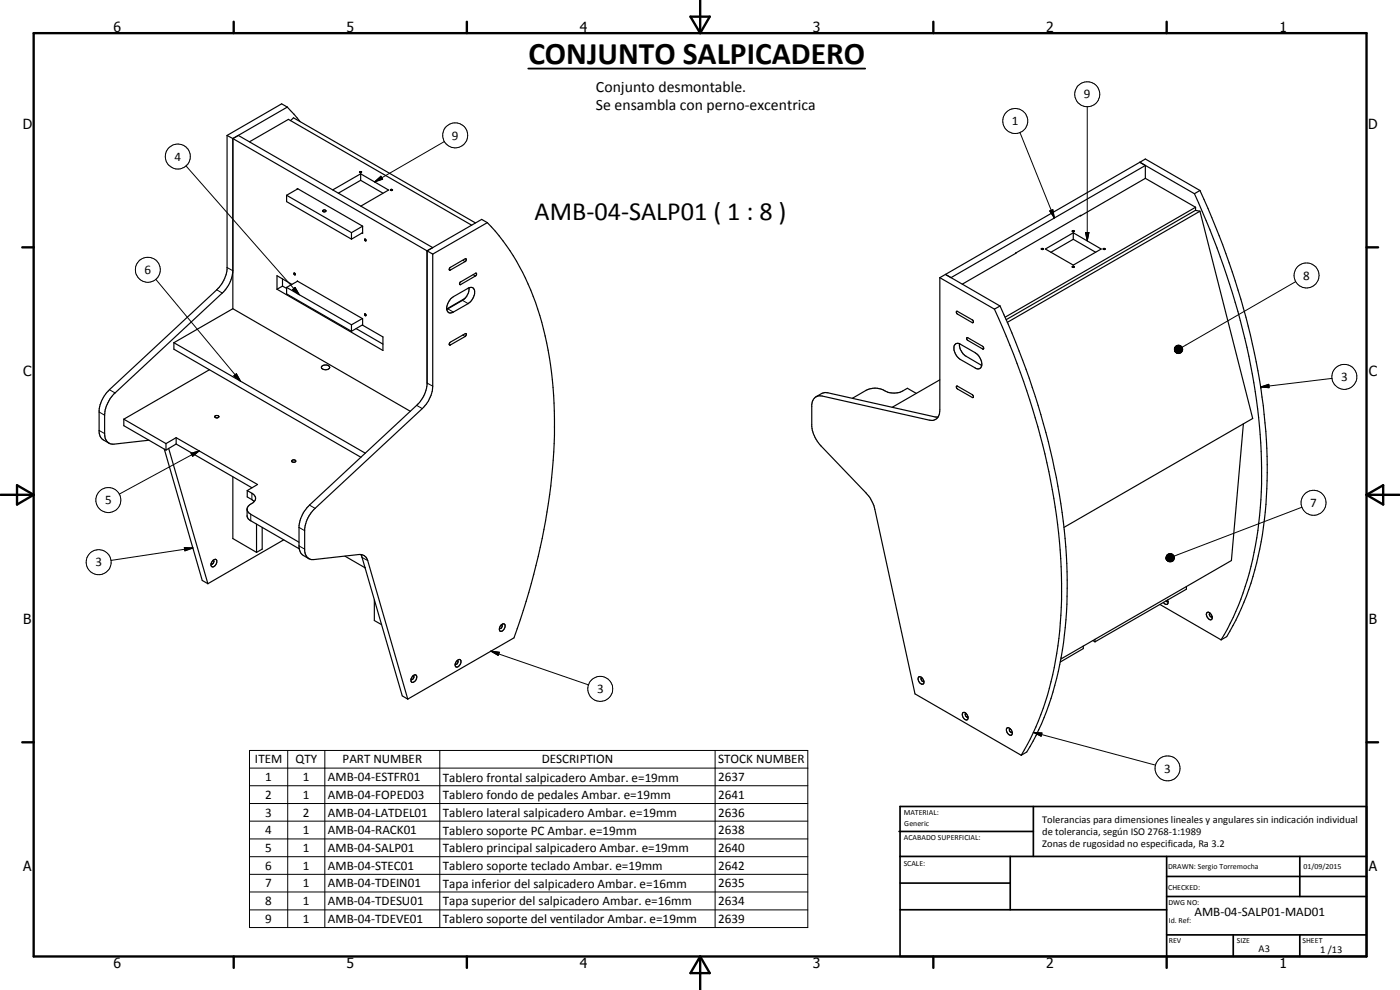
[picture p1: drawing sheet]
<svg xmlns="http://www.w3.org/2000/svg" width="420mm" height="297mm" viewBox="0 0 420 297" stroke-linecap="round" stroke-linejoin="round" font-family="sans-serif">
<g fill="none" stroke="#000" stroke-width=".35">
<path d="M86.2 32.1l-16.3 9.5M86.2 32.1l-1.7-.9-16.4 9.4M86.2 32.1l3.9 4.4M87.2 36.2l.9-.9 54.6 31.6M68.1 40.6v40.2a10.2 10.2 0 0 1-3 6.2l-32.3 29.9a10.2 10.2 0 0 0-3.1 6.2v6.5l.3 1.3a4.5 4.5 0 0 0 2.7 2.1M68.1 40.6l1.8 1M69.9 41.6v51M69.9 41.6l1.6-1 58.4 33.7M69.9 41.6l58.3 33.7M74.9 42.5l11.7-6.7 55 31.8M86 58.6v1.9l19.5 11.3M86 58.6l19.5 11.2"/>
<path d="M89.2 56.8v-.2l19.6 11.3M89.4 56.6l-3.4 2M107.9 51.6h.6l-.2 .2zM108.2 52.2l-8.3 4.8M108.2 54.1l-6.7 3.9M108.2 52.2v1.9M108.2 52.2l8.4 4.8-8.3 4.8M108.2 54.1l6.7 3.9M117.2 57l.3-.2 .3 .3-.3 .1zM342.1 48.7l1.6-1 16.4 9.4M342.1 48.7l16.4 9.4M342.1 48.7l1.6 1"/>
<path d="M342.1 48.7l-58.4 33.6M343.7 49.7v3.8M343.7 49.7l-58.3 33.6-1.7-1M343.7 53.5l-19.5 11.2M343.7 53.5l15.1 8.7M358.5 58.1a211.6 211.6 0 0 1 19.9 74.8 112 112 0 0 1-6.7 48.8l-3.3 7-1.9 3.3M360.1 57.1a211.3 211.3 0 0 1 20.1 77.4 110.7 110.7 0 0 1-6.1 44.3l-2.3 5.5-2.7 5.1-.9 1.6-1.7 1M360.1 57.1l-1.6 1M96.8 63.2a.46 .46 0 0 1 .6-.3 .46 .46 0 0 1 .3 .6h-.6zM105.5 69.8v2M108.8 67.9v2.1l-.1-.1M108.8 69.8l-3.3 2"/>
<path d="M108.8 67.9l-3.3 1.9M109.4 71.8a.26 .26 0 0 1 .4 .1 .26 .26 0 0 1-.2 .4zM109.5 71.7v.1M128.2 75.3v40.1a9.9 9.9 0 0 1-3.2 6.2l-32.1 30a10.5 10.5 0 0 0-3.2 6.1l.1 7M128.2 75.3l1.7 .9M129.9 76.2v39.7a10.1 10.1 0 0 1-3.2 6.7l-32.1 29.9a9.9 9.9 0 0 0-3.2 6.2v6.6l.4 1.2 .9 1.1M146.3 66.8a70.8 70.8 0 0 1 17.8 36.1 140.4 140.4 0 0 1-.4 53.4 214.1 214.1 0 0 1-9.4 35.1l-31.9 18.4M146.3 66.8l-16.4 9.4M146.3 66.8l-1.7-1-16.4 9.5M304.8 75.9v.1M304.8 75.9l-16 9.4M312.5 74.6l.5-.1 .1 .3h-.5z"/>
<path d="M313.7 74.7l8.4-4.9 8.4 4.9-8.4 4.8zM321.9 69.2l.5 .2-.4 .1-.2-.2zM322.1 69.8v2M322.1 71.8l6.7 3.9M322.1 71.8l-6.7 3.9M324.4 64.7l-19.6 11.2M331.1 74.6h.5a.26 .26 0 0 1-.2 .3 .26 .26 0 0 1-.3-.3zM358.8 63.1l1.3 .3M358.8 63.1l-56.8 32.8M358.8 62.2v.9M358.8 62.2l-57.1 33M360.1 63.4l-57.8 33.3"/>
<path d="M360.1 63.4l15.9 62.2-56.7 32.6M69.9 81.2a9.9 9.9 0 0 1-3.2 6.7l-32.2 30a10.1 10.1 0 0 0-3.1 6.7v5.5a3.1 3.1 0 0 0 1.3 2.9M69.9 92.6l53.2 30.8M69.9 92.6l-17.7 10.2M84.8 83.7v2.2M84.8 85.9l1.2 .6M84.8 85.9l-1.7 .9M86 86.2v2l19.5 11.2M86 86.2l19.5 11.3M87.6 85.3l-4.5-2.6v4.1M88.3 81.9l.2 .1 .1 .5-.3-.2zM89.2 84.4l19.6 11.2v2l6.1 3.5v4.1l-31.8-18.4"/>
<path d="M89.3 84.4l-3.3 1.8M105.5 97.5v1.9M106.9 98.6l8 4.7M108.7 95.6l-3.2 1.9M108.8 97.5l-3.3 1.9M109.4 94.2l.4 .1v.4zM109.5 94.1v.1M135 80.3l4.6-2.7a.43 .43 0 0 1 .4 .5 .43 .43 0 0 1-.4 .4l-4.7 2.6-.1-.3zM138.1 84.6l4.7-2.6a.47 .47 0 0 1 .2 .4 .47 .47 0 0 1-.3 .4l-4.6 2.6-.2-.2zM139.5 89.5l-5.4 3.2M140.7 86.4a4.4 4.4 0 0 1-1.9 3.7l-4.7 2.7M140.7 86.4a1.24 1.24 0 0 1 1.5 .2 1.24 1.24 0 0 1 .2 1.4 4.6 4.6 0 0 1-1.9 3.1l-4.5 2.5a1.19 1.19 0 0 1-1.2 .3 1.19 1.19 0 0 1-.7-1.1"/>
<path d="M140.7 86.4l-4.7 2.6a4.6 4.6 0 0 0-1.9 3.8M282.1 83.3v39.7a2.6 2.6 0 0 1-3.2 3.1l-32.2-7.3h-1.1l-.7 .2M282.1 83.3l16.3 9.5M283.7 82.3l-1.6 1M283.7 82.3l16.4 9.5M287.1 93.5l.2-.1 4.5 2.6a.43 .43 0 0 1 .4 .4 .43 .43 0 0 1-.4 .4l-4.6-2.7zM298.4 92.8a208.7 208.7 0 0 1 20.1 79.8 104.6 104.6 0 0 1-7.6 45.5l-1.7 3.6-2.7 4.9M300.1 91.8a218.1 218.1 0 0 1 19.8 72.3 117 117 0 0 1-5.8 49.4l-1.5 3.7-3.5 6.8-1 1.6-1.6 1M300.1 91.8l-1.7 1M321.8 80.1l.3-.2 .3 .2-.3 .2zM52.2 102.8v2l56.1 32.4M52.2 102.8l57.4 33.2"/>
<path d="M62.9 110.9l-25.7 14.9M96.5 110a1.3 1.3 0 0 1 1.3-.6 1.3 1.3 0 0 1 1.1 1 1.42 1.42 0 0 1-2.4-.3zM135.2 102.7l4.7-2.6v.5l-.3 .4-4.6 2.5-.2-.3zM244.9 119l-.8 .8-.5 1.6v6.6a10.2 10.2 0 0 0 2.8 5.8l13.6 14.2a10.3 10.3 0 0 1 2.5 4.8l12.1 55.4 31.9 18.4M244.9 119a4.3 4.3 0 0 1 3.5-1.1l33.1 7.2M275 118l-2.7-1.5-1.4 .8a6.4 6.4 0 0 1-6.3-.5 5.8 5.8 0 0 0-4.6 .3l-4.2 2.4M282.1 114l-14.4 8.2M287.1 115.9h.2l4.5 2.5 .3 .4v.5l-4.8-2.6zM287.9 103.1a4.5 4.5 0 0 0 2 3.8l4.7 2.7M288 103.1a1.25 1.25 0 0 0-1.4 .3 1.25 1.25 0 0 0-.3 1.4 4.5 4.5 0 0 0 1.9 3.1l4.5 2.5a1.18 1.18 0 0 0 1.2 .2 1.18 1.18 0 0 0 .7-1M288 103.1l4.7 2.7a4.3 4.3 0 0 1 1.9 3.8M290.1 101.4l.4-.1 4.4 2.6 .3 .8-.2 .1-4.5-2.6-.4-.4z"/>
<path d="M37.2 125.8l12.6 7.3M37.2 125.8v1.9l12.6 7.3M44.7 132.1l-10.5 1.2-1.5-.3M49.3 134.7l11.4 39.5 1.7 .9M49.8 133.1v1.9M50.6 134.5l11.8 40.6M52.9 131.3l-3.1 1.8M52.9 131.3l24.4 14.1-3.1 1.8M52.9 131.3v1.9M52.9 133.2l22.7 13.1M52.9 133.2l-3.1 1.8M64.5 124.9a.68 .68 0 0 1 .6-.3 .68 .68 0 0 1 .6 .5 .68 .68 0 0 1-.7 .3 .68 .68 0 0 1-.5-.5z"/>
<path d="M87.6 138.2a.67 .67 0 0 1 .6-.2 .67 .67 0 0 1 .6 .4l-.9 .3-.3-.1zM373.2 127.2l-3.6 41-51.2 29.5M69.9 143v18.6l7.1 4.1M74.2 152.9l.3 .8 .8 .6 14.4 8.4M74.2 147.2l1.4 .8a1.69 1.69 0 0 1 1.1 1.8 1.69 1.69 0 0 1-1.4 1.5l-.8 .6-.3 .8v2.3l.5 .9 15.1 8.8M74.2 147.2v1.9l2.1 1.4M77 157.3v8.4M78.7 158.2v6.6l-1.7 .9M63.4 169.2h.1M64 168.1l.7-.3a1.29 1.29 0 0 1-.4 2.1l-.5 .2-.5-.4 .2-1zM64 168.1a.64 .64 0 0 1 0 .8 .64 .64 0 0 1-.6 .3M85.2 162l-22.8 13.1"/>
<path d="M89.8 164.7l.7 1.5 2.2 1.4M92.7 167.6l1.5 .3 13.6-1.5a2.33 2.33 0 0 1 2.6 1.8l12 41.6M103.5 166.9l6 3.3M108.3 166.4l12.4 42.4 1.7 1M112.3 180v6.2l2.2 1.2M356.1 176v.8l-27.5 15.8M137.2 198.2a.59 .59 0 0 1 .1 .7 .59 .59 0 0 1-.7 .3M137.2 198.2l.8-.3a1.34 1.34 0 0 1-.6 2.2l-.5 .1a1.35 1.35 0 0 1 .3-2zM149.9 188.5v.1M150.3 187.6l.6-.4h.5a1.36 1.36 0 0 1 0 1.5 1.36 1.36 0 0 1-1.4 .6 1.56 1.56 0 0 1 .3-1.7zM150.4 187.5a.62 .62 0 0 1 .2 .8 .62 .62 0 0 1-.7 .3M325.1 193.8v.8l-6.9 4"/>
<path d="M328 192.2l.6 .4M328.6 191.8v.8M348.1 181.4l18.4 10.6M349.9 180.3l.4 .3 .3-.2M350.4 180l.2 1a.76 .76 0 0 1-.8 .3 .76 .76 0 0 1-.6-.5M362.2 183.8a1.38 1.38 0 0 1 1.4 .6 1.38 1.38 0 0 1 0 1.5 1.46 1.46 0 0 1-1.4-2.1zM363.2 184h-.1a.66 .66 0 0 0 0 .8 .66 .66 0 0 0 .7 .2M123.8 202.9a.69 .69 0 0 1 .9-.4 .69 .69 0 0 1 .3 1 1.1 1.1 0 0 1-1.6 1v-.9zM123.9 202.8h.2a.69 .69 0 0 1 0 .7 .69 .69 0 0 1-.7 .4l-.1-.1M275.7 203.1a1.41 1.41 0 0 1 1.3 .7 1.41 1.41 0 0 1 .1 1.4 1.44 1.44 0 0 1-1.4-2.1zM276.7 203.3l-.1 .1a.69 .69 0 0 0-.1 .7 .69 .69 0 0 0 .7 .3l.1-.1M289 213.9a1.31 1.31 0 0 1 1.3 .6 1.31 1.31 0 0 1-.2 1.5 1.59 1.59 0 0 1-1.1-2.1z"/>
<path d="M289.9 214l-.1 .1a.63 .63 0 0 0 0 .7 .63 .63 0 0 0 .7 .3M302.2 218.4a1.34 1.34 0 0 1 1.4 .7 1.34 1.34 0 0 1-.2 1.5 1.54 1.54 0 0 1-1.2-2.2zM303.2 218.7h-.1a.69 .69 0 0 0-.1 .7 .69 .69 0 0 0 .7 .4l.1-.1"/>
</g>
<g fill="none" stroke="#000" stroke-width=".3">
<path d="M306.1 39.8l10.3 25.6M326.3 32v40.3M55.8 49.8l34 38.6M112.4 54.6l1.9-1.7 .5 .9zM133.4 42.5l-21 12.1M138.9 78.1l.7 .4M315 63.3l1-.4 .4 2.5zM325.8 69.8h1l-.5 2.5zM46.8 83.8l25.4 30.5M65.1 87l1.6 .9M68.1 80.3l1.8 .9M87.8 86.9l.7-.7 1.3 2.2z"/>
<path d="M134.4 92.7l1.6 .9M134.8 80.8l.4 .2M137.9 85.2l.3 .2M138.8 90.1l1.7 1M142 82.4l.7 .4M388.9 84.5l-34.1 19.7M32.8 116.9l1.7 1M70.2 112.8l.7-.7 1.3 2.2zM128.2 114.9l1.7 1M134.8 103.3l.4 .2M138.9 100.5l.7 .5M352.5 104.6l.1 .9z"/>
<path d="M352.5 104.9l.1 .6zM352.5 104.4l.1 1.1zM352.5 105.2l.1 .3zM352.6 105.5l.4 .3zM352.6 105.5l.6 .5zM352.6 105.5l.9 .5zM352.6 105.5l1.1 .6zM352.6 105.5l1.4 .5-.3 .1zM352.6 105.5l1.7 .4-.3 .1zM352.6 105.5l1.9 .3-.2 .1zM352.6 105.5l2.1 .1-.2 .2zM352.6 105.5l2.2-.1-.1 .2z"/>
<path d="M352.6 105.5l2.3-.4-.1 .3zM352.6 105.5l2.4-.7-.1 .3zM352.6 105.5l2.3-.9 .1 .2zM352.6 105.5l2.3-1.2v.3zM352.6 105.5l2.1-1.4 .2 .2zM352.6 105.5l1.9-1.6 .2 .2zM352.6 104.1l.2-.2-.2 1.6zM352.6 104.1v1.4zM352.6 105.5h2.2M352.8 103.9l.2-.1-.4 1.7zM353 103.8l.3-.2-.7 1.9zM353.3 103.6h.2l-.9 1.9z"/>
<path d="M353.5 103.6l.3-.1-1.2 2zM353.8 103.5l.3 .1-1.5 1.9zM354.1 103.6l.2 .1-1.7 1.8zM354.3 103.7l.2 .2-1.9 1.6zM378.3 116.1l2.5-.8 .1 1zM399.7 113.5l-21.4 2.6M29.7 129.2l1.7 .9M29.7 123.6l1.7 1M57.4 136l2.4-.7-2 1.6zM59.8 135.3l-24 13M125 121.6l1.7 1M75.3 154.3v2"/>
<path d="M75.6 148v1.9M89.7 158.2l1.7 1M92.9 151.6l1.7 .9M390.7 152.2l-38.3 14.7M55.3 164.3l2.6 .1-2.4 .9zM57.9 164.4l-24.6 3.7M89.7 163.8l1.7 1M108.7 167.3l1.7 .9M350 167.3v.5zM350 167.5v.3zM350 167v.8zM350 167.8l.3 .4z"/>
<path d="M350 167.8l.6 .6zM350 167.8l.8 .7zM350 167.8l1.1 .8zM350 167.8l1.3 .8zM350 167.8l1.6 .7-.3 .1zM350 167.8l1.8 .6-.2 .1zM350 167.8l2.1 .5-.3 .1zM350 167.8l2.2 .3-.1 .2zM350 167.8h2.4l-.2 .3zM350 167.8l2.5-.2-.1 .2zM350 167.8l2.5-.5v.3zM350 167.8l2.4-.8 .1 .3z"/>
<path d="M350 167.8l2.3-1 .1 .2zM350 167.8l2.2-1.3 .1 .3zM350 167.8l1.9-1.4 .3 .1zM350 167.8l1.7-1.6 .2 .2zM350 167.9h2.4M350 167.7h2.5M350.1 166.8l-.1 1zM350.3 166.5l.2-.2-.5 1.5zM350.3 166.5l-.3 1.3zM350.5 166.3l.2-.1-.7 1.6zM350.7 166.2l.2-.1-.9 1.7zM350.9 166.1h.3l-1.2 1.7z"/>
<path d="M351.2 166.1h.3l-1.5 1.7zM351.5 166.1l.2 .1-1.7 1.6zM147.3 195.4l2.5 .3-.3 .9zM147.3 195.4l29.3 10.1M310.2 219.8l2.5 .1-.2 1zM310.2 219.8l36.6 9.8M74.9 225.2h167.5v53.1h-167.5zM74.9 230.5h167.5M74.9 235.8h167.5M86.3 225.2v53.1M97.5 225.2v53.1M132 225.2v53.1"/>
<path d="M214.6 225.2v53.1M74.9 241.1h167.5M74.9 246.4h167.5M74.9 251.7h167.5M74.9 257h167.5M74.9 262.3h167.5M74.9 267.6h167.5M74.9 273h167.5"/>
<circle cx="304.7" cy="36.3" r="3.8"/>
<circle cx="326.3" cy="28.3" r="3.7"/>
<circle cx="53.4" cy="47" r="3.7"/>
<circle cx="136.6" cy="40.6" r="3.7"/>
<circle cx="44.4" cy="80.9" r="3.8"/>
<circle cx="392.1" cy="82.6" r="3.7"/>
<circle cx="403.5" cy="113.1" r="3.7"/>
<circle cx="32.5" cy="150.1" r="3.8"/>
<circle cx="394.2" cy="150.9" r="3.7"/>
<circle cx="29.6" cy="168.7" r="3.8"/>
<circle cx="180.1" cy="206.7" r="3.7"/>
<circle cx="350.4" cy="230.5" r="3.7"/>
</g>
<g fill="none" stroke="#000" stroke-width=".71">
<path d="M10.1 9.9h400v277.1h-400zM70.1 6.5v3.4M140.1 6.5v3.4M207.2 5h5.8l-2.9 4.9zM210.1 0v9.9M280.1 6.5v3.4M350.1 6.5v3.4M6.7 74.2h3.4M410.1 74.2h3.5M.1 148.5h10M5.1 145.6l5 2.9-5 2.9zM410.1 148.5h10"/>
<path d="M410.1 148.5l5-2.9v5.8zM6.7 222.7h3.4M410.1 222.7h3.5M70.1 287v3.4M140.1 287v3.4M210.1 287v10M210.1 287l2.9 5h-5.8zM280.1 287v3.4M350.1 287v3.4"/>
</g>
<g fill="none" stroke="#000" stroke-width=".51">
<path d="M269.8 249.5h40.3M270.1 242h140v45h-140zM270.1 257h140M303.2 257v16M310.1 242v15M350.1 257v30M390.1 257v12M270.1 265h33.1M270.1 273h80M350.1 269h60M350.1 263h60M350.1 280.5h60"/>
<path d="M370.1 280.5v6.5M390.1 280.5v6.5"/>
</g>
<path d="M158.5 20.6h101.2" fill="none" stroke="#000" stroke-width=".53"/>
<g fill="#000">
<path d="M112.4 54.6l1.9-1.7 .5 .9zM315 63.3l1-.4 .4 2.5zM325.8 69.8h1l-.5 2.5zM87.8 86.9l.7-.7 1.3 2.2zM70.2 112.8l.7-.7 1.3 2.2zM352.6 105.5l.4 .3zM352.6 105.5l.6 .5zM352.6 105.5l.9 .5zM352.6 105.5l1.1 .6zM352.6 105.5l1.4 .5-.3 .1zM352.6 105.5l1.7 .4-.3 .1zM352.6 105.5l1.9 .3-.2 .1z"/>
<path d="M352.6 105.5l2.4-.7-.1 .3zM352.6 105.5l2.3-.9 .1 .2zM352.6 105.5l2.3-1.2v.3zM352.6 105.5l2.1-1.4 .2 .2zM352.6 105.5l1.9-1.6 .2 .2zM354.3 103.7l.2 .2-1.9 1.6zM354.1 103.6l.2 .1-1.7 1.8zM353.8 103.5l.3 .1-1.5 1.9zM353.5 103.6l.3-.1-1.2 2zM353.3 103.6h.2l-.9 1.9zM353 103.8l.3-.2-.7 1.9zM352.8 103.9l.2-.1-.4 1.7z"/>
<path d="M352.6 104.1l.2-.2-.2 1.6zM352.6 104.1v1.4zM352.5 104.4l.1 1.1zM352.5 104.6l.1 .9zM352.5 104.9l.1 .6zM352.5 105.2l.1 .3zM378.3 116.1l2.5-.8 .1 1zM57.4 136l2.4-.7-2 1.6zM55.3 164.3l2.6 .1-2.4 .9zM350 167.8l.3 .4zM350 167.8l.6 .6zM350 167.8l.8 .7z"/>
<path d="M350 167.8l1.1 .8zM350 167.8l1.3 .8zM350 167.8l1.6 .7-.3 .1zM350 167.8l1.8 .6-.2 .1zM350 167.8l2.1 .5-.3 .1zM350 167.8l2.2 .3-.1 .2zM350 167.8l2.5-.5v.3zM350 167.8l2.4-.8 .1 .3zM350 167.8l2.3-1 .1 .2zM350 167.8l2.2-1.3 .1 .3zM350 167.8l1.9-1.4 .3 .1zM350 167.8l1.7-1.6 .2 .2z"/>
<path d="M351.5 166.1l.2 .1-1.7 1.6zM351.2 166.1h.3l-1.5 1.7zM350.9 166.1h.3l-1.2 1.7zM350.7 166.2l.2-.1-.9 1.7zM350.5 166.3l.2-.1-.7 1.6zM350.3 166.5l.2-.2-.5 1.5zM350.3 166.5l-.3 1.3zM350.1 166.8l-.1 1zM350 167v.8zM350 167.3v.5zM350 167.5v.3zM147.3 195.4l2.5 .3-.3 .9z"/>
<path d="M310.2 219.8l2.5 .1-.2 1z"/>
</g>
<path d="M352.6 105.6h2.1M352.6 105.3h2.3" fill="none" stroke="#000" stroke-width=".34"/>
<text font-size="9.4" x="158.6" y="19.3">CONJUNTO SALPICADERO</text>
<text font-size="7.9" x="160.4" y="66.1">AMB-04-SALP01 ( 1 : 8 )</text>
<g font-size="4.7">
<text x="178.8" y="27.6">Conjunto desmontable.</text>
<text x="178.8" y="33">Se ensambla con perno-excentrica</text>
</g>
<g font-size="4.2">
<text x="34" y="9.6">6</text>
<text x="104" y="9.6">5</text>
<text x="174" y="9.6">4</text>
<text x="244" y="9.6">3</text>
<text x="314" y="9.6">2</text>
<text x="384" y="9.6">1</text>
<text x="6.8" y="38.7">D</text>
<text x="410.6" y="38.7">D</text>
<text x="7" y="112.9">C</text>
<text x="410.8" y="112.9">C</text>
<text x="7" y="187.1">B</text>
<text x="410.8" y="187.1">B</text>
<text x="7" y="261.4">A</text>
<text x="410.8" y="261.4">A</text>
<text x="34" y="290.4">6</text>
<text x="104" y="290.4">5</text>
<text x="174" y="290.4">4</text>
<text x="244" y="290.4">3</text>
<text x="314" y="290.4">2</text>
<text x="384" y="290.4">1</text>
</g>
<g font-size="3.9">
<text x="325.3" y="29.5">9</text>
<text x="135.6" y="41.9">9</text>
<text x="303.7" y="37.6">1</text>
<text x="52.4" y="48.2">4</text>
<text x="43.4" y="82.2">6</text>
<text x="391.1" y="83.9">8</text>
<text x="402.5" y="114.3">3</text>
<text x="31.6" y="151.3">5</text>
<text x="393.2" y="152.1">7</text>
<text x="28.6" y="170">3</text>
<text x="179.2" y="207.9">3</text>
<text x="76.5" y="229.1">ITEM</text>
<text x="88.7" y="229.1">QTY</text>
<text x="102.8" y="229.1">PART NUMBER</text>
<text x="162.6" y="229.1">DESCRIPTION</text>
<text x="215.5" y="229.1">STOCK NUMBER</text>
<text x="349.4" y="231.8">3</text>
<text x="79.6" y="234.4">1</text>
<text x="79.6" y="239.7">2</text>
<text x="90.9" y="234.4">1</text>
<text x="90.9" y="239.7">1</text>
<text x="98.4" y="234.4">AMB-04-ESTFR01</text>
<text x="98.4" y="239.7">AMB-04-FOPED03</text>
<text x="132.9" y="234.5">Tablero frontal salpicadero Ambar. e=19mm</text>
<text x="132.9" y="239.8">Tablero fondo de pedales Ambar. e=19mm</text>
<text x="215.5" y="234.4">2637</text>
<text x="215.5" y="239.7">2641</text>
<text x="79.6" y="245">3</text>
<text x="90.9" y="245">2</text>
<text x="98.4" y="245">AMB-04-LATDEL01</text>
<text x="132.9" y="245.1">Tablero lateral salpicadero Ambar. e=19mm</text>
<text x="215.5" y="245">2636</text>
<text x="79.6" y="250.3">4</text>
<text x="90.9" y="250.3">1</text>
<text x="98.4" y="250.3">AMB-04-RACK01</text>
<text x="132.9" y="250.4">Tablero soporte PC Ambar. e=19mm</text>
<text x="215.5" y="250.3">2638</text>
<text x="79.6" y="255.7">5</text>
<text x="90.9" y="255.7">1</text>
<text x="98.4" y="255.7">AMB-04-SALP01</text>
<text x="132.9" y="255.7">Tablero principal salpicadero Ambar. e=19mm</text>
<text x="215.5" y="255.7">2640</text>
<text x="79.6" y="261">6</text>
<text x="90.9" y="260.9">1</text>
<text x="98.4" y="261">AMB-04-STEC01</text>
<text x="132.9" y="261">Tablero soporte teclado Ambar. e=19mm</text>
<text x="215.5" y="261">2642</text>
<text x="79.6" y="266.2">7</text>
<text x="90.9" y="266.3">1</text>
<text x="98.4" y="266.3">AMB-04-TDEIN01</text>
<text x="132.9" y="266.4">Tapa inferior del salpicadero Ambar. e=16mm</text>
<text x="215.5" y="266.3">2635</text>
<text x="79.6" y="271.6">8</text>
<text x="90.9" y="271.6">1</text>
<text x="98.4" y="271.6">AMB-04-TDESU01</text>
<text x="132.9" y="271.7">Tapa superior del salpicadero Ambar. e=16mm</text>
<text x="215.5" y="271.6">2634</text>
<text x="358.5" y="275">AMB-04-SALP01-MAD01</text>
<text x="79.6" y="276.9">9</text>
<text x="90.9" y="276.9">1</text>
<text x="98.4" y="276.9">AMB-04-TDEVE01</text>
<text x="132.9" y="277">Tablero soporte del ventilador Ambar. e=19mm</text>
<text x="215.5" y="276.9">2639</text>
</g>
<g font-size="3.1">
<text x="312.7" y="246.8">Tolerancias para dimensiones lineales y angulares sin indicación individual</text>
<text x="312.7" y="250.4">de tolerancia, según ISO 2768-1:1989</text>
<text x="312.7" y="254">Zonas de rugosidad no especificada, Ra 3.2</text>
<text x="377.7" y="285.6">A3</text>
<text x="396.2" y="285.9">1 /13</text>
</g>
<g font-size="2.4">
<text x="271.2" y="244.4">MATERIAL:</text>
<text x="271.3" y="252">ACABADO SUPERFICIAL:</text>
<text x="271.4" y="247.9">Generic</text>
<text x="271.2" y="259.7">SCALE:</text>
<text x="350.6" y="260.8">DRAWN: Sergio Torremocha</text>
<text x="391.2" y="260.6">01/09/2015</text>
<text x="350.6" y="267">CHECKED:</text>
<text x="350.6" y="271.4">DWG NO:</text>
<text x="350.8" y="276.9">Id. Ref:</text>
<text x="350.8" y="282.8">REV</text>
<text x="371.2" y="282.9">SIZE</text>
<text x="390.9" y="282.9">SHEET</text>
</g>
</svg>
